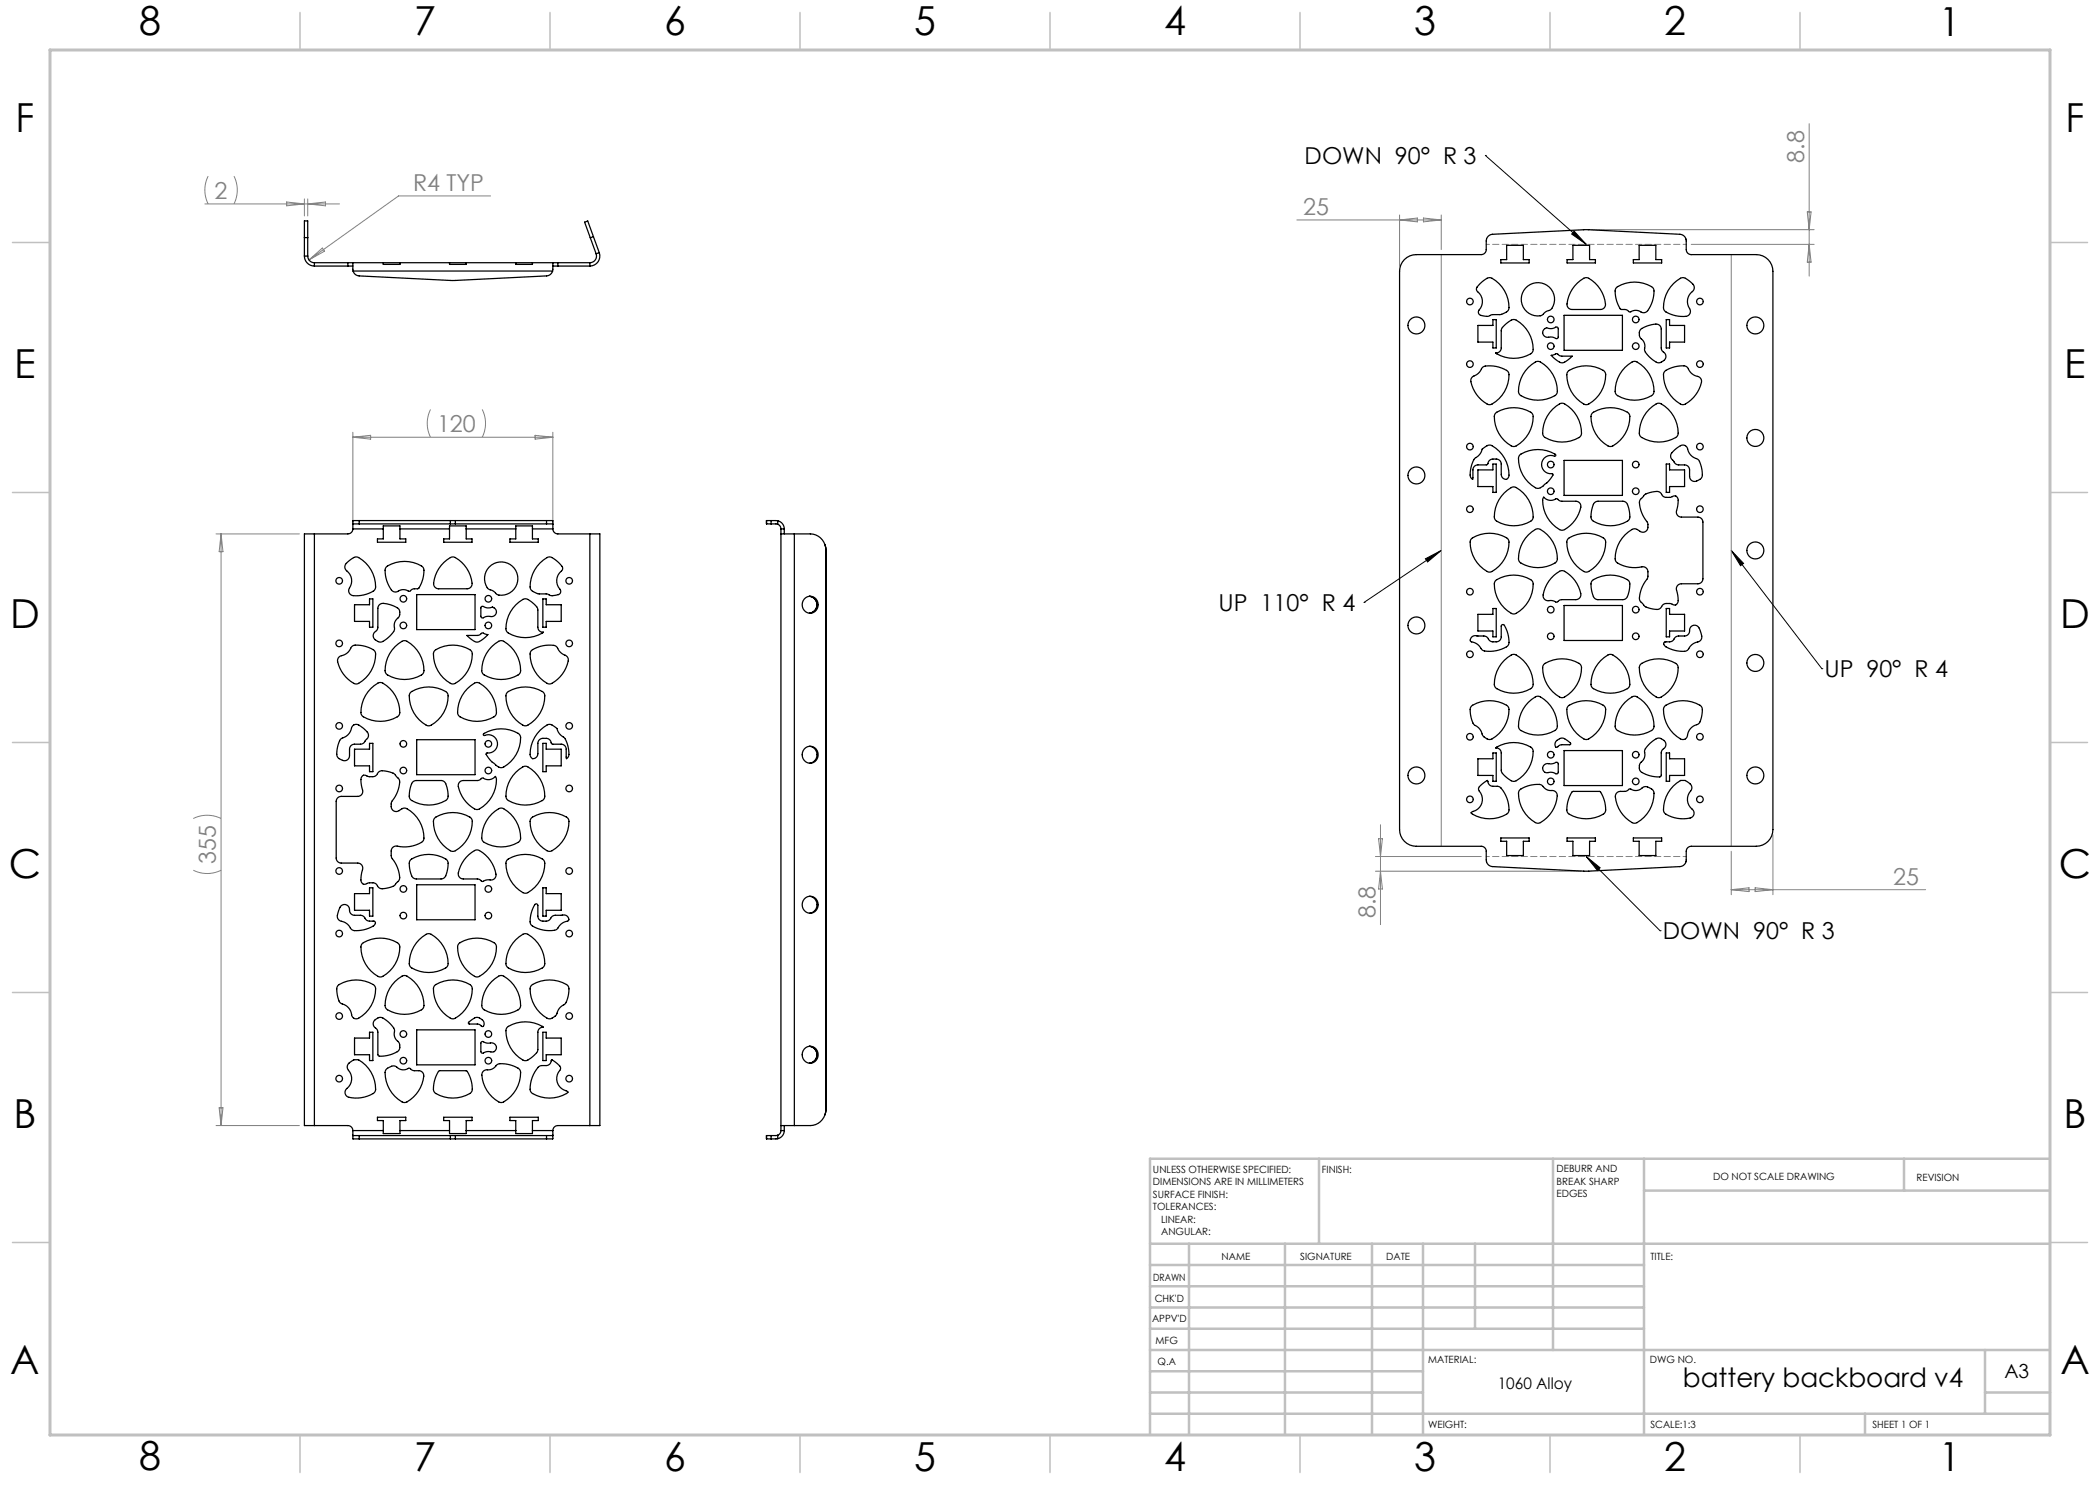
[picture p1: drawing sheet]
<svg xmlns="http://www.w3.org/2000/svg" width="420mm" height="297mm" viewBox="0 0 420 297" stroke-linecap="round" stroke-linejoin="round" font-family="sans-serif">
<path d="M297.1 31.1h.1M297.1 31.1l20.1 17.8M314.8 46.2l2.4 2.7-2.9-2.1zM285.1 111.8l3.1-1.7-2.7 2.3zM288.2 110.1l-15.4 10.4M346.2 110.1l18.2 23.6M346.2 110.1l2.5 2.6-.6 .4zM272.8 120.5h.1M364.4 133.7h.1M317.2 171.3l14.8 14.8M317.2 171.3l2.8 2.3-.5 .5zM332 186.1h.1" fill="none" stroke="#000" stroke-width=".2"/>
<g fill="none" stroke="#808080" stroke-width=".2">
<path d="M41.6 35.2a6.2 6.2 0 0 0 0 5.6M46.8 35.2a6.2 6.2 0 0 1 0 5.6M60.9 39.8v3.4M61.5 39.8v3.4M98.1 39.2h-18.4l-17.9 12.8M361.8 24.7v30.5M41 40.8h26.9M57.3 40.4l3.6 .4-3.6 .4zM61.5 40.8l3.6-.4v.8zM61.8 52l2.7-2.4 .4 .6zM259.4 44h28.8M279.9 43v10.3"/>
<path d="M279.9 44l3.6-.4v.8zM284.7 43.6l3.5 .4-3.5 .4zM288.2 43v6.9M288.2 50.9v118.4M318.2 45.9h44.6M338.2 48.9h24.6M346.2 50.9v118.4M361.5 42.4h.7l-.4 3.5zM361.8 48.9l.4 3.5h-.7zM70.6 86.4v18.4M70.6 87.4h40M70.6 87.4l3.5-.3v.7z"/>
<path d="M86.1 81.9a6.2 6.2 0 0 0 0 5.5M96.4 81.9a6.2 6.2 0 0 1 0 5.5M107 87.1l3.6 .3-3.6 .4zM110.6 86.4v18.4M43.2 106.8h16.7M44.2 106.8v118.3M44.2 106.8l.4 3.5h-.8zM38.7 174a6.2 6.2 0 0 0 5.5 0M38.7 163.7a6.2 6.2 0 0 1 5.5 0M275.1 171.3h21.1M275.1 174.2h41.1M275.7 167.7h.8l-.4 3.6z"/>
<path d="M276.1 165v19.9M276.1 174.2l.4 3.6h-.8zM346.2 170.3v8.6M346.2 177.9h38.9M346.2 177.9l3.6-.3v.7zM351 177.6l3.6 .3-3.6 .4zM354.6 166.9v12M43.2 225.1h16.7M43.8 221.6h.8l-.4 3.5z"/>
</g>
<path d="M337.2 48.9h-40M297.2 171.3h40" fill="none" stroke="#808080" stroke-width=".2" stroke-dasharray="1.3 .6" stroke-dashoffset=".6"/>
<path d="M410 231.8v55.2h-187.2" fill="none" stroke="#c0c0c0" stroke-width=".2"/>
<g fill="none" stroke="#c0c0c0" stroke-width=".5">
<path d="M263.8 231.8v17M310.6 231.8v38.2M328.8 231.8v55.2M328.8 238.1h81.2M380.8 231.8v6.3M410 231.8h-180v55.2M230 248.8h180M230 257.3h98.8M230 253h98.8M237.8 248.8v38.2M257 248.8v38.2M274.4 248.8v38.2"/>
<path d="M284.6 248.8v38.2M295 248.8v17M230 265.8h98.8M230 261.5h98.8M230 278.5h54.6M230 274.3h54.6M230 270h180M397 278.5h13M397 270v12.8M230 282.8h180M373 282.8v4.2"/>
</g>
<g fill="none" stroke="#c0c0c0" stroke-width=".3">
<path d="M60 2.5v7.5M110 2.5v7.5M160 2.5v7.5M210 2.5v7.5M260 2.5v7.5M310 2.5v7.5M360 2.5v7.5M2.5 48.5h7.5M410 48.5h7.5M2.5 98.5h7.5M410 98.5h7.5M2.5 148.5h7.5"/>
<path d="M410 148.5h7.5M2.5 198.5h7.5M410 198.5h7.5M2.5 248.5h7.5M410 248.5h7.5M60 287v7.5M110 287v7.5M160 287v7.5M210 287v7.5M260 287v7.5M310 287v7.5M360 287v7.5"/>
</g>
<path d="M10 10h400v277h-400z" fill="none" stroke="#c0c0c0" stroke-width=".6"/>
<path d="M314.8 46.2l2.4 2.7-2.9-2.1zM317.2 171.3l2.8 2.3-.5 .5zM346.2 110.1l2.5 2.6-.6 .4zM285.1 111.8l3.1-1.7-2.7 2.3z" fill="#000"/>
<g fill="none" stroke="#000" stroke-width=".25">
<path d="M60.9 51.2a2 2 0 0 0 2 2M60.9 47.5v-3.3h.6v3.3M60.9 51.2h.6M60.9 47.5v3.7M60.9 47.5h.6M61.5 51.2a1.33 1.33 0 0 0 1.4 1.3M61.5 47.5v3.7M62.9 52.5h6.7M62.9 53.2h6.7M62.9 52.5v.7M69.6 53.2h1M69.6 52.5h1"/>
<path d="M69.6 52.5v.7M70.6 52.5v1.7M70.6 52.5h40M70.6 54.2a1.33 1.33 0 0 0 1.2 1l18.8 .9 18.7-.9a1.33 1.33 0 0 0 1.2-1M70.6 54.2h39.9M76.7 52.5v.4h3.3v-.4M89.9 52.5v.4h3.3v-.4M103.2 52.5v.4h3.3v-.4M110.6 52.5l-.1 1.7M110.6 53.2h1M110.6 52.5h1M111.6 52.5h6.4"/>
<path d="M111.6 52.5v.7M111.6 53.2h6.4M118 52.5v.7M118.1 47.6l1.1 3.2M118.7 47.3l-1.2-3.1-.6 .2 1.2 3.2M118.7 47.3l-.6 .3M118.7 47.3l1.2 3.2M119.2 50.8a1.33 1.33 0 0 1-1.2 1.7M119.9 50.5a2 2 0 0 1-1.9 2.7M119.9 50.5l-.7 .3M280.9 51.9a3.3 3.3 0 0 1 2.3-1h13a1 1 0 0 0 1-1v-1.7a1.33 1.33 0 0 1 1.3-1.3l18.7-1 18.8 1a1.33 1.33 0 0 1 1.2 1.3v1.7a1 1 0 0 0 1 1h13a3.3 3.3 0 0 1 3.4 3.4v111.6a3.3 3.3 0 0 1-3.4 3.4h-13a1 1 0 0 0-1 1v1.7a1.33 1.33 0 0 1-1.2 1.3l-18.8 .9-18.7-.9a1.33 1.33 0 0 1-1.3-1.3v-1.7a1 1 0 0 0-1-1h-13a3.3 3.3 0 0 1-3.3-3.4v-111.6a3.3 3.3 0 0 1 1-2.4zM296.1 56.7l.2-.3a1.98 1.98 0 0 1 1.9-.8 6.3 6.3 0 0 1 3.5 6.4l-.4 .4-1.1 .5h-1.8a2.05 2.05 0 0 1-2.7-.3v-.3a2.72 2.72 0 0 0-.3-4.2 .97 .97 0 0 1 .4-1.2z"/>
<path d="M301.3 49.1h3.4v2.8h1.1v.7h-5.6v-.7h1.1zM305.1 57.6a3.3 3.3 0 0 1 4.7-.3 3.3 3.3 0 0 1 .2 4.7 3.3 3.3 0 0 0-1.7 1.1 3.3 3.3 0 0 1-3.6-1.6 3.3 3.3 0 0 1 .4-3.9zM314.6 49.1h3.3v2.8h1.2v.7h-5.7v-.7h1.2zM315.5 56.6l1.2-.9 .7-.2a6.3 6.3 0 0 1 3.7 5.7l-.4 .5-.6 .2h-5.7a1 1 0 0 1-1-1.1 6.8 6.8 0 0 1 2.1-4.2zM323.3 57.5a6.3 6.3 0 0 1 7.4 .2 5.4 5.4 0 0 1-1.6 4.8h-.6a2.36 2.36 0 0 0-2.6-.1l-.6-.4-1.1-.1a5.2 5.2 0 0 1-1-4.2zM327.8 49.1h3.4v2.8h1.1v.7h-5.6v-.7h1.1zM334.7 56.7l1.5-1.1a1.78 1.78 0 0 1 1.9 .7 1.24 1.24 0 0 1 .8 1.2 1.24 1.24 0 0 1-.8 1.1 2.6 2.6 0 0 0-.1 3.3 1.09 1.09 0 0 1-1.3 1.4 4.6 4.6 0 0 1-3.9-1.4 6.1 6.1 0 0 1 1.9-5.2zM294.5 75.4l.2-.1a3.5 3.5 0 0 0 1.9-1.9 5.6 5.6 0 0 1 5.1 1 6.2 6.2 0 0 1-3.8 6.5h-.1a6.1 6.1 0 0 1-3.6-5.1zM295.6 65.1h3v-1.2h.6v5.7h-.6v-1.2h-3zM300.9 65.1l.6-.6a1.43 1.43 0 0 1 1.7-.5 6.2 6.2 0 0 1 3.3 6.4 6.4 6.4 0 0 1-7.4 .2 1.01 1.01 0 0 0 1.1-1l.1-3.6zM305.7 73.5l1.4-1.1 .5-.1a6.2 6.2 0 0 1 3.7 6.5 6.2 6.2 0 0 1-7.5 0v-.1a6.1 6.1 0 0 1 1.9-5.2zM308.8 65.9l.5-.3a2.47 2.47 0 0 0 2.1-.2l.2 .3v1.7a.45 .45 0 0 1-.3 .4 .45 .45 0 0 1-.5-.3l-.5-.1a1.26 1.26 0 0 1-1.8-.8z"/>
<path d="M310.2 71.1l.5-.1a.74 .74 0 0 1 1.2 .1l2.5 .1-1.1 1a1.38 1.38 0 0 1-2.1-.2zM312.8 63.1h11.7v7h-11.7zM313.7 74.2a6.3 6.3 0 0 1 7.3 .2 6.2 6.2 0 0 1-3.8 6.5 6.2 6.2 0 0 1-3.7-6.5zM325 73.5l1.4-1.1 .5-.1a6.2 6.2 0 0 1 3.8 6.5 6.2 6.2 0 0 1-7.5 0l-.1-.1a6.1 6.1 0 0 1 1.9-5.2zM328.2 65.9l.2-.2a5 5 0 0 1 3.4-.7l.4 .6v4l.2 .6a1.25 1.25 0 0 1 .7 1.3 1.25 1.25 0 0 1-1.1 1 1.7 1.7 0 0 1-1.7-.7l-.2-.2a2.28 2.28 0 0 1-1.2-1.7 2.24 2.24 0 0 0-.9-2.4l-.1-.2a1.71 1.71 0 0 1 .3-1.4zM333 74.2a5.4 5.4 0 0 1 4.3-.9l.2 .2a3 3 0 0 0 2.4 1.9l.3 .5a5.8 5.8 0 0 1-3.1 4.9l-.5 .1a6.2 6.2 0 0 1-3.8-6.5zM333.2 63.9h.7v1.2h3v3.3h-3v1.2h-.7zM295.6 94h3v-1.2h.6v5.7h-.6v-1.2h-3zM296.4 89.8a1.83 1.83 0 0 1 2-.7 6.2 6.2 0 0 1 3.3 6.4 .8 .8 0 0 1-1 .3 .8 .8 0 0 1-.5-.9v-2.1a1 1 0 0 0-1-1h-.6a1.42 1.42 0 0 0-1.2 1.1l-1.8 .1a1 1 0 0 0-1 1v1.6l-.1 .3-.1-.1a1.38 1.38 0 0 1-.3-1.6v-.4a3.1 3.1 0 0 1 1.7-2.8zM299.2 82.6a6.3 6.3 0 0 1 7.3 .2 6.2 6.2 0 0 1-3.8 6.5 6.2 6.2 0 0 1-3.7-6.5zM300.8 98.6l1.4-1.1 .5-.1a6.2 6.2 0 0 1 3.8 6.5 6.2 6.2 0 0 1-7.5 0l-.1-.1a6.1 6.1 0 0 1 1.9-5.2zM304 91a6.4 6.4 0 0 1 7.1-.1v.3a1.96 1.96 0 0 0-2.7 2.1 2.37 2.37 0 0 0 2.2 1.5 5.7 5.7 0 0 1-2.3 2.6l-.7 .3a6.2 6.2 0 0 1-3.8-6.5z"/>
<path d="M308.7 99.4a2.13 2.13 0 0 0 2.7 .3l.8 .5h3a1 1 0 0 1 1 1.3 6 6 0 0 1-3.8 4.6 6.2 6.2 0 0 1-3.7-6.5zM310.5 81.9l1.4-1.1 .5-.2a6.2 6.2 0 0 1 3.8 6.5 6.2 6.2 0 0 1-7.5 0l-.1-.1a6.1 6.1 0 0 1 1.9-5.1zM312.8 92.1h11.7v7h-11.7zM318.5 82.6a6.3 6.3 0 0 1 7.3 .2 6.2 6.2 0 0 1-3.7 6.5 6.2 6.2 0 0 1-3.8-6.5zM328.9 99a4.3 4.3 0 0 1 3-.6l.4 .3a1.06 1.06 0 0 0 .9 .8h.9a.94 .94 0 0 1 1.5 .3v1.3a2.14 2.14 0 0 0 0 2.1l.7 .2h3.3a1 1 0 0 1 1 1v11.4a1 1 0 0 1-1 1h-3.3a1.13 1.13 0 0 0-.8 1.8l.1 .7a1.18 1.18 0 0 1-.6 1.7l-.9-.3h-.9a1.41 1.41 0 0 0-1.1 1 3.7 3.7 0 0 1-3-.4l-1-1a1.68 1.68 0 0 1-.1-1.7 7.7 7.7 0 0 1 1.5-2.9l.1-.4a1.87 1.87 0 0 0-.2-1.6l-.6-.3a7 7 0 0 1-5.6-1v-.1a6.2 6.2 0 0 1 3.7-6.5l.8 .3a1.13 1.13 0 0 0 1.5 .2 1.13 1.13 0 0 0 .4-1.5 8.6 8.6 0 0 1-1.7-4.6zM329.8 81.9l1.4-1.1 .5-.2a6.2 6.2 0 0 1 3.8 6.5 6.2 6.2 0 0 1-7.5 0l-.1-.1a6.1 6.1 0 0 1 1.9-5.1zM333.2 92.8h.7v1.2h3v3.3h-3v1.2h-.7zM334.8 90.2l.6-.6a1.3 1.3 0 0 1 1.8-.3l.2 .1a3.1 3.1 0 0 0 2.2 2.5 4.9 4.9 0 0 1 .7 3.6 1.81 1.81 0 0 1-1.9 .6l-.5-.6v-1.5a1 1 0 0 0-1-1h-1.2a1.67 1.67 0 0 1-1.1-.9 1.11 1.11 0 0 1 .2-1.9zM62.9 106.8h-2v118.3h2M62.9 106.8v118.3M69.4 112.5l.9-.7a1.18 1.18 0 0 1 1.4-.3 6.2 6.2 0 0 1 3.3 6.4 5.4 5.4 0 0 1-4.8 1.1l-.4-.4v-.8a2.74 2.74 0 0 0-.7-3.9l-.1-.9zM70.6 104.8v1"/>
<path d="M70.6 105.8a1 1 0 0 1-1 1h-6.7M70.6 105.8h6.1M71.8 104.8h-1.2M71.8 104.1h-1.2v.7M71.8 104.1v.7M71.8 104.1h18.3M71.8 104.8h18.3M76.7 105.8v-.6h3.3v.6M76.7 105.8v2h-1.2v.6h5.7v-.6h-1.2v-2M77.3 113.3a6.3 6.3 0 0 1 7.4 .3 5.1 5.1 0 0 1-1.2 4.2h-.8l-.9 .5a2.14 2.14 0 0 0-2.5 .1l-.6-.1a5.4 5.4 0 0 1-1.5-4.7zM80 105.8h9.9M83.3 118.9h11.7v7h-11.7z"/>
<path d="M88.8 112.5l1.3-1 .6-.1a6.3 6.3 0 0 1 3.7 5.7l-.4 .5-.6 .2h-5.7a1 1 0 0 1-1-1.2 6.8 6.8 0 0 1 2.1-4.1zM89.9 105.8v-.6h3.3v.6M89.9 105.8v2h-1.2v.6h5.7v-.6h-1.2v-2M90.1 104.1h1M90.1 104.8h1M90.1 104.1v.7M91.1 104.1v.7M91.1 104.1h18.2M91.1 104.8h18.2M93.2 105.8h10M97.9 113.4a3.3 3.3 0 0 1 5.6 1.4 3.3 3.3 0 0 1-4.2 4 3.3 3.3 0 0 0-1.7-1 3.2 3.2 0 0 1 .3-4.4zM103.2 105.8v-.6h3.3v.6"/>
<path d="M103.2 105.8v2h-1.2v.6h5.7v-.6h-1.2v-2M106.5 105.8h4.1M108 112.6l1.5-1.1a1.57 1.57 0 0 1 1.7 .6l.3 .2a1.92 1.92 0 0 1 1 1.5v.1a2.79 2.79 0 0 0-.5 3.9 .81 .81 0 0 1-.1 1 .81 .81 0 0 1-.8 .3 2.77 2.77 0 0 1-1.9-.3l-1.6-.1a1.94 1.94 0 0 1-1.6-1.3 6.8 6.8 0 0 1 2-4.8zM108.6 119.8h.6v1.1h3v3.4h-3v1.1h-.6zM109.3 104.8h1.3M109.3 104.1h1.2l.1 .7M109.3 104.1v.7M110.6 104.8v1M110.6 105.8a1 1 0 0 0 1 1h6.4M118 106.8h2v118.3h-2M118 106.8v118.3M153.3 104.1v.7"/>
<path d="M153.3 104.8h.1M153.3 104.1h.1M153.3 104.1h.9M153.3 104.8h.9M154.2 104.8h1.3M154.2 104.1l1.3 .1M154.2 104.1v.7M155.5 104.8a1 1 0 0 1 .7 1M155.5 104.2a1.67 1.67 0 0 1 1.4 1.6M155.5 104.2v.6M156.2 106.8h2.7M156.2 105.8v1"/>
<path d="M156.2 105.8h.7M156.2 106.8v118.3M156.9 105.8v1M158.9 106.8h3.2a3.2 3.2 0 0 1 3.1 3.3M158.9 106.8v118.3M160.8 119.8a1.62 1.62 0 0 1 2.3 0 1.62 1.62 0 0 1 0 2.3 1.62 1.62 0 0 1-2.3 0 1.78 1.78 0 0 1 0-2.3zM161.9 119.3a1.7 1.7 0 0 1 1.5 1.6 1.7 1.7 0 0 1-1.5 1.7M161.9 119.3a1.71 1.71 0 0 1 1.5 1.6 1.71 1.71 0 0 1-1.5 1.7M165 108.9l.2 1.2M165.2 110.1v111.7M294.3 107.7a6.3 6.3 0 0 1 7.4 .2 6.2 6.2 0 0 1-3.8 6.5 6.2 6.2 0 0 1-3.7-6.5zM299.2 116.1a6.3 6.3 0 0 1 7.3 .2 6.2 6.2 0 0 1-3.8 6.5 6.2 6.2 0 0 1-3.7-6.5z"/>
<path d="M305.7 107l1.4-1.1 .5-.1a6.2 6.2 0 0 1 3.7 6.5 6.2 6.2 0 0 1-7.5 0v-.2a6.1 6.1 0 0 1 1.9-5.1zM310.7 115.1l1.2-.8 .6-.2a6.2 6.2 0 0 1 3.6 5.1l-.3 .5-.4 .2h-3.2l-.9 .5-1-.3a1.2 1.2 0 0 1-1.7-1.1 6.8 6.8 0 0 1 2.1-3.9zM313.7 107.7a6.3 6.3 0 0 1 7.3 .2 6.2 6.2 0 0 1-3.8 6.5 6.2 6.2 0 0 1-3.7-6.5zM318.5 116.1a6.3 6.3 0 0 1 7.3 .2 4.4 4.4 0 0 1-.7 3.5l-.5 .1h-5a1.23 1.23 0 0 1-1.1-1.2l-.2-.6a1.94 1.94 0 0 1 .2-2zM318.9 100.5l.7-.3h5a1.23 1.23 0 0 1 1.1 1.3l.1 .6a1.84 1.84 0 0 1-.2 2.1 6.3 6.3 0 0 1-7.3-.3 4.6 4.6 0 0 1 .6-3.4zM67.8 131.4l.1-.1a3.2 3.2 0 0 0 2.5-2 2.07 2.07 0 0 1 2-.2 4.3 4.3 0 0 1 2.6 1.2 6.2 6.2 0 0 1-3.8 6.5h-.1a6.2 6.2 0 0 1-3.6-4.9zM70.9 120.9h3v-1.1h.7v5.6h-.7v-1.1h-3zM74.2 137.7l1.4-1.1 .5-.1a6.2 6.2 0 0 1 3.7 6.5 6.2 6.2 0 0 1-7.5 0v-.1a6.1 6.1 0 0 1 1.9-5.2zM75.9 120.9a3.4 3.4 0 0 1 3.2 .5 1.12 1.12 0 0 1 .9 1l-.2 .9a2.39 2.39 0 0 0-.9 2.6 5 5 0 0 1-2.8 2.5 1.56 1.56 0 0 1-1.4-1.5l.8-1.2 .1-4zM79 129.3l1.4-1 .5-.2a6.2 6.2 0 0 1 3.8 6.5 6.2 6.2 0 0 1-7.5 0l-.1-.1a6.1 6.1 0 0 1 1.9-5.2zM82.1 138.5a6.3 6.3 0 0 1 7.4 .2 6.2 6.2 0 0 1-3.8 6.5 6.2 6.2 0 0 1-3.7-6.5zM87 130.1a6.3 6.3 0 0 1 7.3 .2 6.2 6.2 0 0 1-3.7 6.5 6.2 6.2 0 0 1-3.8-6.5z"/>
<path d="M93.4 127.1l2.5-.1a.74 .74 0 0 1 1.2-.2l.5 .1-1 .9a1.54 1.54 0 0 1-2.5-.1zM93.5 137.7l1.4-1.1 .5-.1a6.2 6.2 0 0 1 3.8 6.5 6.2 6.2 0 0 1-7.5 0l-.1-.1a6.1 6.1 0 0 1 1.9-5.2zM96.3 121.3h.3a2.46 2.46 0 0 0 2 .2 .98 .98 0 0 1 .6 1.2 .98 .98 0 0 1-1.3 .6h-.7a.68 .68 0 0 1-1 .1zM98.3 129.3l1.4-1 .5-.2a6.2 6.2 0 0 1 3.8 6.5 6.2 6.2 0 0 1-7.5 0l-.1-.1a6.1 6.1 0 0 1 1.9-5.2zM101.5 138.5a6.3 6.3 0 0 1 7.3 .2 6.2 6.2 0 0 1-3.7 6.5 6.2 6.2 0 0 1-3.8-6.5zM103.2 121l1.5-1.2a1.48 1.48 0 0 1 1.6 .6l.8 .7 .4 .6 .1 3.7a1.01 1.01 0 0 0 1.1 1v.1a6.4 6.4 0 0 1-7.4-.2v-.2a6.1 6.1 0 0 1 1.9-5.1zM106.3 130.1a5.8 5.8 0 0 1 4.9-.8l.3 .3a2.93 2.93 0 0 0 1.8 1.6l.3 .5a5.9 5.9 0 0 1-3.7 5.1 6.2 6.2 0 0 1-3.7-6.5zM294.3 127.4a1.09 1.09 0 0 1 1.1-.2h1.4a1.37 1.37 0 0 1 1.1 .9l.5 .3h.8a1 1 0 0 0 1-1v-2.2a.33 .33 0 0 1 .3-.3 .33 .33 0 0 1 .4 .2 4.9 4.9 0 0 1 .7 4 5.6 5.6 0 0 1-5.2 .9l-.1-.1a3.2 3.2 0 0 0-2.2-1.6v-.5zM295.6 122.9h3v-1.2h.6v5.7h-.6v-1.2h-3zM300.8 132.1l1.4-1.1 .5-.1a6.2 6.2 0 0 1 3.8 6.5 6.2 6.2 0 0 1-7.5 0l-.1-.1a6.1 6.1 0 0 1 1.9-5.2zM308.8 132.8a6.3 6.3 0 0 1 7.4 .2 6.2 6.2 0 0 1-3.8 6.5 6.2 6.2 0 0 1-3.7-6.5zM312.8 121.1h11.7v7h-11.7z"/>
<path d="M320.2 132.1l1.4-1.1 .5-.1a6.2 6.2 0 0 1 3.7 6.5 6.2 6.2 0 0 1-7.5 0v-.1a6.1 6.1 0 0 1 1.9-5.2zM328.2 132.8a6.3 6.3 0 0 1 7.3 .2 6.2 6.2 0 0 1-3.8 6.5 6.2 6.2 0 0 1-3.7-6.5zM332.8 128.5l1.1-.1a1.38 1.38 0 0 0 1.2-1l.5-.2h1.3a1.2 1.2 0 0 0 1.1-1.5 1.1 1.1 0 0 1 1.2-.6 1.1 1.1 0 0 1 .9 1.1v.2a1.34 1.34 0 0 1 .2 1.4 1.34 1.34 0 0 1-1.3 .8 3.4 3.4 0 0 0-1.5 1.4 2.2 2.2 0 0 1-2 .2 3.6 3.6 0 0 1-2.6-1.1l-.2-.3zM333.2 121.7h.7v1.2h3v3.3h-3v1.2h-.7zM67.5 159.6l.7-.3h3.4a1.13 1.13 0 0 0 .8-1.8l-.2-.8a1.18 1.18 0 0 1 .7-1.7l.9 .3h.8a1.41 1.41 0 0 0 1.2-.9 3.7 3.7 0 0 1 3 .3l.9 1a1.68 1.68 0 0 1 .1 1.7 7.7 7.7 0 0 1-1.5 3v.1a1.15 1.15 0 0 0 .2 1.4 1.15 1.15 0 0 0 1.4 .2l1-.5a6.2 6.2 0 0 1 3.8 6.5l-.1 .1a6.8 6.8 0 0 1-5.6 1l-.5 .4a1.87 1.87 0 0 0-.3 1.5l.1 .2a8.6 8.6 0 0 1 1.6 4.5l-.5 .7a2.22 2.22 0 0 1-2.1 1.2 1.47 1.47 0 0 1-2.1-.9l-.5-.2h-.9a.94 .94 0 0 1-1.6-.4l.1-1.3a2.14 2.14 0 0 0-.1-2l-.6-.3h-3.4a1 1 0 0 1-1-1v-11.3zM70.6 145.1l.3-.2a1.63 1.63 0 0 1 1.8 .7 1.79 1.79 0 0 1 1 1.8l-.7 .9a1 1 0 0 1-.9 .5h-1.2a1 1 0 0 0-1 1v1.4a1.15 1.15 0 0 1-.8 .9 1.15 1.15 0 0 1-1.2-.3l-.2-.1a1.6 1.6 0 0 1-.3-1.9l.2-.7a1.91 1.91 0 0 1 1.6-1.8 4.2 4.2 0 0 0 1.3-2.1zM70.9 149.8h3v-1.1h.7v5.6h-.7v-1.1h-3zM82.6 156.4l.7-.3h4.9a1.22 1.22 0 0 1 1.2 1.2l.1 .7a1.84 1.84 0 0 1-.3 2 6.3 6.3 0 0 1-7.2-.3 4.6 4.6 0 0 1 .6-3.3zM83.3 147.9h11.7v7h-11.7zM91.9 156.5l.7-.4h3.1l.8-.5a2.01 2.01 0 0 0 2.6-.3l.1 .1a6.2 6.2 0 0 1-3.8 6.5h-.1a6.2 6.2 0 0 1-3.6-5zM96.7 146.8v-.1a6.5 6.5 0 0 1 7.3 .3 6.2 6.2 0 0 1-3.8 6.5l-1-.5a5.3 5.3 0 0 1-2-2.3l.1-.1a1.88 1.88 0 0 0 2.2-2.1 1.88 1.88 0 0 0-2.7-1.4l-.1-.2zM103.2 154.5l1.4-1.1 .5-.2a6.2 6.2 0 0 1 3.7 6.5 6.2 6.2 0 0 1-7.5 0v-.1a6.1 6.1 0 0 1 1.9-5.1z"/>
<path d="M108 146.1l1.4-1.1a1.87 1.87 0 0 1 2.3 1.5l.3 .4a4 4 0 0 1 1.6 4.6l-.3 .2-.1-1.9a1 1 0 0 0-1-1h-1.6l-.3-.1a1.06 1.06 0 0 0-1.1-1h-.6a1 1 0 0 0-1 1v2a.79 .79 0 0 1-.5 .9 .79 .79 0 0 1-1-.3 6.1 6.1 0 0 1 1.9-5.2zM108.6 148.7h.6v1.1h3v3.4h-3v1.1h-.6zM160.8 149.8a1.62 1.62 0 0 1 2.3 0 1.62 1.62 0 0 1 0 2.3 1.62 1.62 0 0 1-2.3 0 1.78 1.78 0 0 1 0-2.3zM161.9 149.3a1.71 1.71 0 0 1 1.5 1.6 1.71 1.71 0 0 1-1.5 1.7M294.3 141.2a6.3 6.3 0 0 1 7.4 .2 6.2 6.2 0 0 1-3.8 6.5l-.5-.1-.7-.5a3.9 3.9 0 0 0-2-2.5l-.5-1.5a2.38 2.38 0 0 1 0-2zM295.6 151.8h3v-1.2h.6v5.7h-.6v-1.2h-3zM296.1 157.2l1.3-1.1 .2 .2a1.02 1.02 0 0 0 1 1h1.2a2.64 2.64 0 0 1 1.4 1.8 4.8 4.8 0 0 1 .5 3.4 6.2 6.2 0 0 1-7.5 .1l.1-.1a2.73 2.73 0 0 0 1.4-4.6v-.4zM299.2 149.6a6.4 6.4 0 0 1 7.3 .2 6.2 6.2 0 0 1-3.8 6.5 3.7 3.7 0 0 1-2.5-2.3v-3.4a1.01 1.01 0 0 0-1.1-1zM304 157.9a5.5 5.5 0 0 1 4.4-.8h.1a2.27 2.27 0 0 0 2.3 1.1l.5 .3a1.61 1.61 0 0 1 0 1.5 6.1 6.1 0 0 1-3.7 4.7 6.2 6.2 0 0 1-3.8-6.5zM305.7 140.5l1.4-1.1 .5-.2a6.2 6.2 0 0 1 3.7 6.5 6.2 6.2 0 0 1-7.5 0v-.1a6.1 6.1 0 0 1 1.9-5.1zM308.8 153a1.93 1.93 0 0 1 1.7-.2l.1-.1a.68 .68 0 0 1 1-.1v1.9a.45 .45 0 0 1-.3 .3 .45 .45 0 0 1-.5-.2l-.8-.1a.95 .95 0 0 1-1.2-.2 .95 .95 0 0 1 0-1.3zM311.3 148.2a1.49 1.49 0 0 1 2.4 .1 .48 .48 0 0 1 .4 .6l-2 .1-.8 .5a.78 .78 0 0 1 0-1.3z"/>
<path d="M312.8 150.1h11.7v7h-11.7zM313.7 141.2a6.3 6.3 0 0 1 7.3 .2 6.2 6.2 0 0 1-3.8 6.5 6.2 6.2 0 0 1-3.7-6.5zM314.4 158.4l5.5-.1a5.2 5.2 0 0 1 1.1 4.2 6.2 6.2 0 0 1-7.5 0 5.6 5.6 0 0 1 .9-4.1zM323.3 158.6l.6-.3 1.4-.1 .7-.4a2.12 2.12 0 0 0 2.8-.4 1.84 1.84 0 0 1 2 1.3 6.2 6.2 0 0 1-3.9 6l-.1-.1a6.3 6.3 0 0 1-3.7-5.6zM325 140.5l1.4-1.1 .5-.2a6.2 6.2 0 0 1 3.8 6.5 6.2 6.2 0 0 1-7.5 0l-.1-.1a6.1 6.1 0 0 1 1.9-5.1zM329.8 148.9l.3-.3a2.46 2.46 0 0 1 1.8-1 1.57 1.57 0 0 1 1.2 1.6l-.7 .8-.1 .5-.1 4.8a5.3 5.3 0 0 1-4.2-1.2l-.1-.5 .1-.9a2.39 2.39 0 0 0 .9-2.6zM333 141.2a6.3 6.3 0 0 1 7.3 .2 4.3 4.3 0 0 1-.6 3.4 2.94 2.94 0 0 0-2.3 2.7l-.3 .3-.5 .1a6.2 6.2 0 0 1-3.8-6.5zM333.2 150.6h.7v1.2h3v3.3h-3v1.2h-.7zM334.7 157.2l1.4-1.1h1a2.8 2.8 0 0 1 1.3 1.4l-.1 .4a2.73 2.73 0 0 0 .3 4.1 1.11 1.11 0 0 1 0 1.3 1.11 1.11 0 0 1-1.2 .4 5.7 5.7 0 0 1-4.6-1.2v-.1a6.1 6.1 0 0 1 1.9-5.2zM70.9 178.7h3v-1.1h.7v5.6h-.7v-1.1h-3zM82.1 171.9a6.3 6.3 0 0 1 7.4 .3 4.4 4.4 0 0 1-.7 3.4l-.6 .2h-4.9a1.22 1.22 0 0 1-1.2-1.2l-.1-.7a1.94 1.94 0 0 1 .1-2zM83.3 177h11.7v7h-11.7z"/>
<path d="M87 163.6a6.3 6.3 0 0 1 7.3 .2 6.2 6.2 0 0 1-3.7 6.5 6.2 6.2 0 0 1-3.8-6.5zM93.3 171.5l1.6-1.4 .6-.1a6.2 6.2 0 0 1 3.7 5.3 1.27 1.27 0 0 1-1.7 .7l-1 .3-.9-.5h-3a1 1 0 0 1-.9-1.2l.4-1.4zM98.3 162.8l1.4-1.1 .5-.1a6.2 6.2 0 0 1 3.8 6.5 6.2 6.2 0 0 1-7.5 0l-.1-.1a6.1 6.1 0 0 1 1.9-5.2zM101.5 171.9a6.3 6.3 0 0 1 7.3 .3 6.2 6.2 0 0 1-3.7 6.5 6.2 6.2 0 0 1-3.8-6.5zM106.3 163.6a6.3 6.3 0 0 1 7.4 .2 6.2 6.2 0 0 1-3.8 6.5 6.2 6.2 0 0 1-3.7-6.5zM108.6 177.6h.6v1.1h3v3.4h-3v1.1h-.6zM160.8 179.8a1.62 1.62 0 0 1 2.3 0 1.62 1.62 0 0 1 0 2.3 1.62 1.62 0 0 1-2.3 0 1.78 1.78 0 0 1 0-2.3zM161.9 179.3a1.71 1.71 0 0 1 1.5 1.6 1.71 1.71 0 0 1-1.5 1.7M300.2 167.6h5.6v.7h-1.1v2.8h-3.4v-2.8h-1.1zM313.4 167.6h5.7v.7h-1.2v2.8h-3.3v-2.8h-1.2zM326.7 167.6h5.6v.7h-1.1v2.8h-3.4v-2.8h-1.1zM67.6 197.1a6.3 6.3 0 0 1 7.4 .2 6.2 6.2 0 0 1-3.8 6.5l-.5-.2-.2-.3a3.1 3.1 0 0 0-2.4-2.7 4.3 4.3 0 0 1-.5-3.4z"/>
<path d="M68.2 181.2a1.05 1.05 0 0 1 1.3-.1 1.05 1.05 0 0 1 .4 1.2l.2 .3 .4 .4 1.6 .1a1.38 1.38 0 0 1 1.2 .9l.5 .2h.8a.43 .43 0 0 1 .5 .3 .43 .43 0 0 1-.3 .6 5.7 5.7 0 0 1-4.4 .9l-.2-.2a3 3 0 0 0-2.3-1.7 1.78 1.78 0 0 1-.1-2.2zM72.5 188.7a6.3 6.3 0 0 1 7.3 .2 6.2 6.2 0 0 1-3.7 6.5 6.2 6.2 0 0 1-3.8-6.5zM79 196.3l1.4-1.1 .5-.1a6.2 6.2 0 0 1 3.8 6.5 6.2 6.2 0 0 1-7.5 0l-.1-.1a6.1 6.1 0 0 1 1.9-5.2zM83.8 187.9l1.4-1 .5-.2a6.2 6.2 0 0 1 3.8 6.5 6.2 6.2 0 0 1-7.5 0l-.1-.1a6.1 6.1 0 0 1 1.9-5.2zM87 197.1a6.3 6.3 0 0 1 7.3 .2 6.2 6.2 0 0 1-3.7 6.5 6.2 6.2 0 0 1-3.8-6.5zM91.8 188.7a6.3 6.3 0 0 1 7.4 .2 6.2 6.2 0 0 1-3.8 6.5 6.2 6.2 0 0 1-3.7-6.5zM98.3 196.3l1.4-1.1 .5-.1a6.2 6.2 0 0 1 3.8 6.5 6.2 6.2 0 0 1-7.5 0l-.1-.1a6.1 6.1 0 0 1 1.9-5.2zM103.2 187.9l1.4-1 .5-.2a6.2 6.2 0 0 1 3.7 6.5 6.2 6.2 0 0 1-7.5 0v-.1a6.1 6.1 0 0 1 1.9-5.2zM106.3 197.1a6.3 6.3 0 0 1 7.4 .2 4 4 0 0 1-1 3.7 5.2 5.2 0 0 0-1.6 2.2 1.66 1.66 0 0 1-1.7 .4 6.2 6.2 0 0 1-3.2-6.3zM107 180.8h.3l.3 .2v2.2a1 1 0 0 0 1 1h.6a1.38 1.38 0 0 0 1.2-.9l.5-.2h1.4a.98 .98 0 0 1 1 .1 .98 .98 0 0 1 .4 1h-.1a3.2 3.2 0 0 0-2.3 1.7 5.7 5.7 0 0 1-5.1-1 5.3 5.3 0 0 1 .8-4.1zM69.8 212.6l1-.7h.9a6.5 6.5 0 0 1 3.3 6.4l-.1 .2a5.9 5.9 0 0 1-5.6 .7 1.16 1.16 0 0 1 .4-1.9 2.7 2.7 0 0 0-.2-3.6v-.6zM70.9 207.6h3v-1.2h.7v5.7h-.7v-1.2h-3z"/>
<path d="M74.9 204.1a1.59 1.59 0 0 1 1.7-.5 3.8 3.8 0 0 1 2.3 2.7 2.52 2.52 0 0 0 1 2.4v.1a1.49 1.49 0 0 1-.4 1.5 5.4 5.4 0 0 1-3.8 .8l-.1-4.7-.2-.5a1.18 1.18 0 0 1-.5-1.8zM77.3 213.8a1.74 1.74 0 0 1 2.6 0 3.3 3.3 0 0 0 2.1-.1l.7 .4h1.1a1 1 0 0 1 1 1.1 6.1 6.1 0 0 1-3.9 5.3 6.2 6.2 0 0 1-3.7-6.5zM83.3 206h11.7v7h-11.7zM87.7 214.2h5.6a5.2 5.2 0 0 1 1 4.1 6.2 6.2 0 0 1-7.5 0 5.6 5.6 0 0 1 .9-4.1zM93.7 204.5a1.98 1.98 0 0 1 2.2-.9 1.12 1.12 0 0 1 .7 1.7l-.9-.5h-1.9zM96.3 208.4a.76 .76 0 0 1 .9 .2h.3a1.26 1.26 0 0 1 1.8 .9 .99 .99 0 0 1-1.5 .8l-.6 .1a.79 .79 0 0 1-.9 .2l-.1-.3zM96.7 214.2l.3-.2a2.58 2.58 0 0 0 2.5-1.1 5.4 5.4 0 0 1 4.5 1.1 6.2 6.2 0 0 1-3.8 6.5h-.1a6.3 6.3 0 0 1-3.7-5.9zM101.5 205.4a6.4 6.4 0 0 1 7.2 0 1.01 1.01 0 0 0-1.1 1v3.6a3.8 3.8 0 0 1-2.7 2.1 6.3 6.3 0 0 1-3.6-6.5zM107.7 213.4l.5-.3h1a1.36 1.36 0 0 0 1.1-1.1h.1a4.2 4.2 0 0 1 1.7 1.6v.2a2.65 2.65 0 0 0 1.1 4.4 .29 .29 0 0 1 .4 .2 .29 .29 0 0 1-.3 .3 6.2 6.2 0 0 1-7.1-.4l-.1-.1a6.3 6.3 0 0 1 1.6-4.8zM108.6 206.4h.6v1.2h3v3.3h-3v1.2h-.6zM160.8 209.8a1.62 1.62 0 0 1 2.3 0 1.62 1.62 0 0 1 0 2.3 1.62 1.62 0 0 1-2.3 0 1.78 1.78 0 0 1 0-2.3zM161.9 209.3a1.7 1.7 0 0 1 1.5 1.6 1.7 1.7 0 0 1-1.5 1.7"/>
<path d="M161.9 209.3a1.71 1.71 0 0 1 1.5 1.6 1.71 1.71 0 0 1-1.5 1.7M62.9 225.1h6.7a1 1 0 0 1 1 1M70.6 227l1.2 .1M70.6 227v.8h1.2M70.6 226.1v.9M70.6 226.1h6.1M71.8 227.1v.7M71.8 227.1h18.3M71.8 227.8h18.3M76.7 226.1v.6h3.3v-.6M76.7 226.1v-2h-1.2v-.7h5.7v.7h-1.2v2M80 226.1h9.9"/>
<path d="M89.9 226.1v.6h3.3v-.6M89.9 226.1v-2h-1.2v-.7h5.7v.7h-1.2v2M90.1 227.8h1M90.1 227.1h1M90.1 227.1v.7M91.1 227.1v.7M91.1 227.1h18.2M91.1 227.8h18.2M93.2 226.1h10M103.2 226.1v.6h3.3v-.6M103.2 226.1v-2h-1.2v-.7h5.7v.7h-1.2v2M106.5 226.1h4.1"/>
<path d="M109.3 227.1v.7M110.6 227l-1.3 .1M110.6 227l-.1 .8h-1.2M110.6 226.1v.9M118 225.1h-6.4a1 1 0 0 0-1 1M153.3 227.8h.1M153.3 227.1h.1M153.3 227.1v.7M153.3 227.1h.9M153.3 227.8h.9M154.2 227.1v.7M155.5 227.7l-1.3 .1"/>
<path d="M155.5 227l-1.3 .1M155.5 227v.7M156.2 225.1h2.7M156.2 225.1v1M156.2 226.1a1 1 0 0 1-.7 .9M156.2 226.1h.7M156.9 225.1v1M156.9 226.1a1.67 1.67 0 0 1-1.4 1.6M165.2 221.8a3.2 3.2 0 0 1-3.1 3.3h-3.2M165.2 221.8l-.2 1.2"/>
<circle cx="283.3" cy="65.1" r="1.7"/>
<circle cx="294" cy="60.3" r=".67"/>
<circle cx="294" cy="72.8" r=".67"/>
<circle cx="310.1" cy="63.9" r=".67"/>
<circle cx="310.1" cy="69.2" r=".67"/>
<circle cx="327.1" cy="69.2" r=".67"/>
<circle cx="327.1" cy="63.9" r=".67"/>
<circle cx="340" cy="72.8" r=".67"/>
<circle cx="340" cy="60.3" r=".67"/>
<circle cx="351.1" cy="65.1" r="1.7"/>
<circle cx="283.3" cy="95.1" r="1.7"/>
<circle cx="294" cy="89.3" r=".67"/>
<circle cx="310.1" cy="98.2" r=".67"/>
<circle cx="310.1" cy="92.9" r=".67"/>
<circle cx="327.1" cy="98.2" r=".67"/>
<circle cx="327.1" cy="92.9" r=".67"/>
<circle cx="340" cy="89.3" r=".67"/>
<circle cx="351.1" cy="87.6" r="1.7"/>
<circle cx="67.8" cy="116.2" r=".67"/>
<circle cx="80.7" cy="119.8" r=".67"/>
<circle cx="97.7" cy="119.8" r=".67"/>
<circle cx="113.8" cy="116.2" r=".67"/>
<circle cx="294" cy="101.8" r=".67"/>
<circle cx="294" cy="118.3" r=".67"/>
<circle cx="340" cy="101.8" r=".67"/>
<circle cx="340" cy="118.3" r=".67"/>
<circle cx="351.1" cy="110.1" r="1.7"/>
<circle cx="67.8" cy="128.7" r=".67"/>
<circle cx="80.7" cy="125.1" r=".67"/>
<circle cx="97.7" cy="125.1" r=".67"/>
<circle cx="113.8" cy="128.7" r=".67"/>
<circle cx="283.3" cy="125.1" r="1.7"/>
<circle cx="294" cy="130.9" r=".67"/>
<circle cx="310.1" cy="121.9" r=".67"/>
<circle cx="310.1" cy="127.3" r=".67"/>
<circle cx="327.1" cy="127.3" r=".67"/>
<circle cx="327.1" cy="121.9" r=".67"/>
<circle cx="340" cy="130.9" r=".67"/>
<circle cx="351.1" cy="132.6" r="1.7"/>
<circle cx="67.8" cy="145.2" r=".67"/>
<circle cx="67.8" cy="157.7" r=".67"/>
<circle cx="80.7" cy="148.8" r=".67"/>
<circle cx="80.7" cy="154.1" r=".67"/>
<circle cx="97.7" cy="148.8" r=".67"/>
<circle cx="97.7" cy="154.1" r=".67"/>
<circle cx="113.8" cy="145.2" r=".67"/>
<circle cx="113.8" cy="157.7" r=".67"/>
<circle cx="283.3" cy="155.1" r="1.7"/>
<circle cx="294" cy="159.9" r=".67"/>
<circle cx="294" cy="147.4" r=".67"/>
<circle cx="310.1" cy="156.3" r=".67"/>
<circle cx="310.1" cy="150.9" r=".67"/>
<circle cx="327.1" cy="156.3" r=".67"/>
<circle cx="327.1" cy="150.9" r=".67"/>
<circle cx="340" cy="159.9" r=".67"/>
<circle cx="340" cy="147.4" r=".67"/>
<circle cx="351.1" cy="155.1" r="1.7"/>
<circle cx="67.8" cy="174.2" r=".67"/>
<circle cx="80.7" cy="177.8" r=".67"/>
<circle cx="97.7" cy="177.8" r=".67"/>
<circle cx="113.8" cy="174.2" r=".67"/>
<circle cx="67.8" cy="186.7" r=".67"/>
<circle cx="80.7" cy="183.1" r=".67"/>
<circle cx="97.7" cy="183.1" r=".67"/>
<circle cx="113.8" cy="186.7" r=".67"/>
<circle cx="67.8" cy="203.2" r=".67"/>
<circle cx="67.8" cy="215.7" r=".67"/>
<circle cx="80.7" cy="206.8" r=".67"/>
<circle cx="80.7" cy="212.1" r=".67"/>
<circle cx="97.7" cy="206.8" r=".67"/>
<circle cx="97.7" cy="212.1" r=".67"/>
<circle cx="113.8" cy="203.2" r=".67"/>
<circle cx="113.8" cy="215.7" r=".67"/>
</g>
<g font-size="8">
<text x="27.8" y="7">8</text>
<text x="82.8" y="7.1">7</text>
<text x="132.8" y="7.1">6</text>
<text x="182.8" y="7.1">5</text>
<text x="232.8" y="7.1">4</text>
<text x="282.8" y="7.1">3</text>
<text x="332.8" y="7.1">2</text>
<text x="387.8" y="7.1">1</text>
<text x="3.1" y="26.4">F</text>
<text x="413.1" y="26.3">F</text>
<text x="2.9" y="75.6">E</text>
<text x="412.9" y="75.6">E</text>
<text x="2" y="125.6">D</text>
<text x="412" y="125.6">D</text>
<text x="1.8" y="175.6">C</text>
<text x="411.8" y="175.6">C</text>
<text x="2.7" y="225.6">B</text>
<text x="412.7" y="225.6">B</text>
<text x="2.1" y="274.9">A</text>
<text x="412.1" y="274.8">A</text>
<text x="27.8" y="294">8</text>
<text x="82.8" y="294.1">7</text>
<text x="132.8" y="294.1">6</text>
<text x="182.8" y="294.1">5</text>
<text x="232.8" y="294.1">4</text>
<text x="282.8" y="294.1">3</text>
<text x="332.8" y="294.1">2</text>
<text x="387.8" y="294.1">1</text>
</g>
<text font-size="5.3" x="336.6" y="277.4">battery backboard v4</text>
<g font-size="4.7">
<text x="260.9" y="32.8">DOWN 90° R 3</text>
<text x="243.7" y="122.2">UP 110° R 4</text>
<text x="364.9" y="135.5">UP 90° R 4</text>
<text x="332.6" y="187.9">DOWN 90° R 3</text>
</g>
<g font-size="4.7" fill="#808080">
<text x="360.8" y="32.5" transform="rotate(-90 360.8 32.5)">8.8</text>
<text x="42.9" y="39.8">2</text>
<text x="82.6" y="38.2">R4 TYP</text>
<text x="260.7" y="43">25</text>
<text x="87.4" y="86.4">120</text>
<text x="43.2" y="172.8" transform="rotate(-90 43.2 172.8)">355</text>
<text x="378.7" y="176.9">25</text>
<text x="275.1" y="183.6" transform="rotate(-90 275.1 183.6)">8.8</text>
</g>
<text font-size="3.9" x="400.9" y="275.5">A3</text>
<text font-size="3.2" x="299.5" y="277.9">1060 Alloy</text>
<g font-size="2">
<text x="230.6" y="234.6">UNLESS OTHERWISE SPECIFIED:</text>
<text x="230.6" y="237.1">DIMENSIONS ARE IN MILLIMETERS</text>
<text x="230.6" y="239.6">SURFACE FINISH:</text>
<text x="264.4" y="234.6">FINISH:</text>
<text x="311.3" y="234.5">DEBURR AND</text>
<text x="311.3" y="237">BREAK SHARP</text>
<text x="311.3" y="239.5">EDGES</text>
<text x="342.6" y="236">DO NOT SCALE DRAWING</text>
<text x="383.3" y="236.2">REVISION</text>
<text x="230.6" y="242.1">TOLERANCES:</text>
<text x="232.2" y="244.6">LINEAR:</text>
<text x="232.2" y="247.1">ANGULAR:</text>
<text x="244.3" y="252">NAME</text>
<text x="260" y="251.9">SIGNATURE</text>
<text x="277.2" y="251.9">DATE</text>
<text x="330.1" y="251.9">TITLE:</text>
<text x="230.6" y="256.1">DRAWN</text>
<text x="230.9" y="260.3">CHK'D</text>
<text x="230.4" y="264.4">APPV'D</text>
<text x="231.1" y="268.8">MFG</text>
<text x="231.5" y="273">Q.A</text>
<text x="285.6" y="272.5">MATERIAL:</text>
<text x="330" y="272.5">DWG NO.</text>
<text x="285.6" y="285.5">WEIGHT:</text>
<text x="330.1" y="285.6">SCALE:1:3</text>
<text x="374.5" y="285.6">SHEET 1 OF 1</text>
</g>
</svg>
